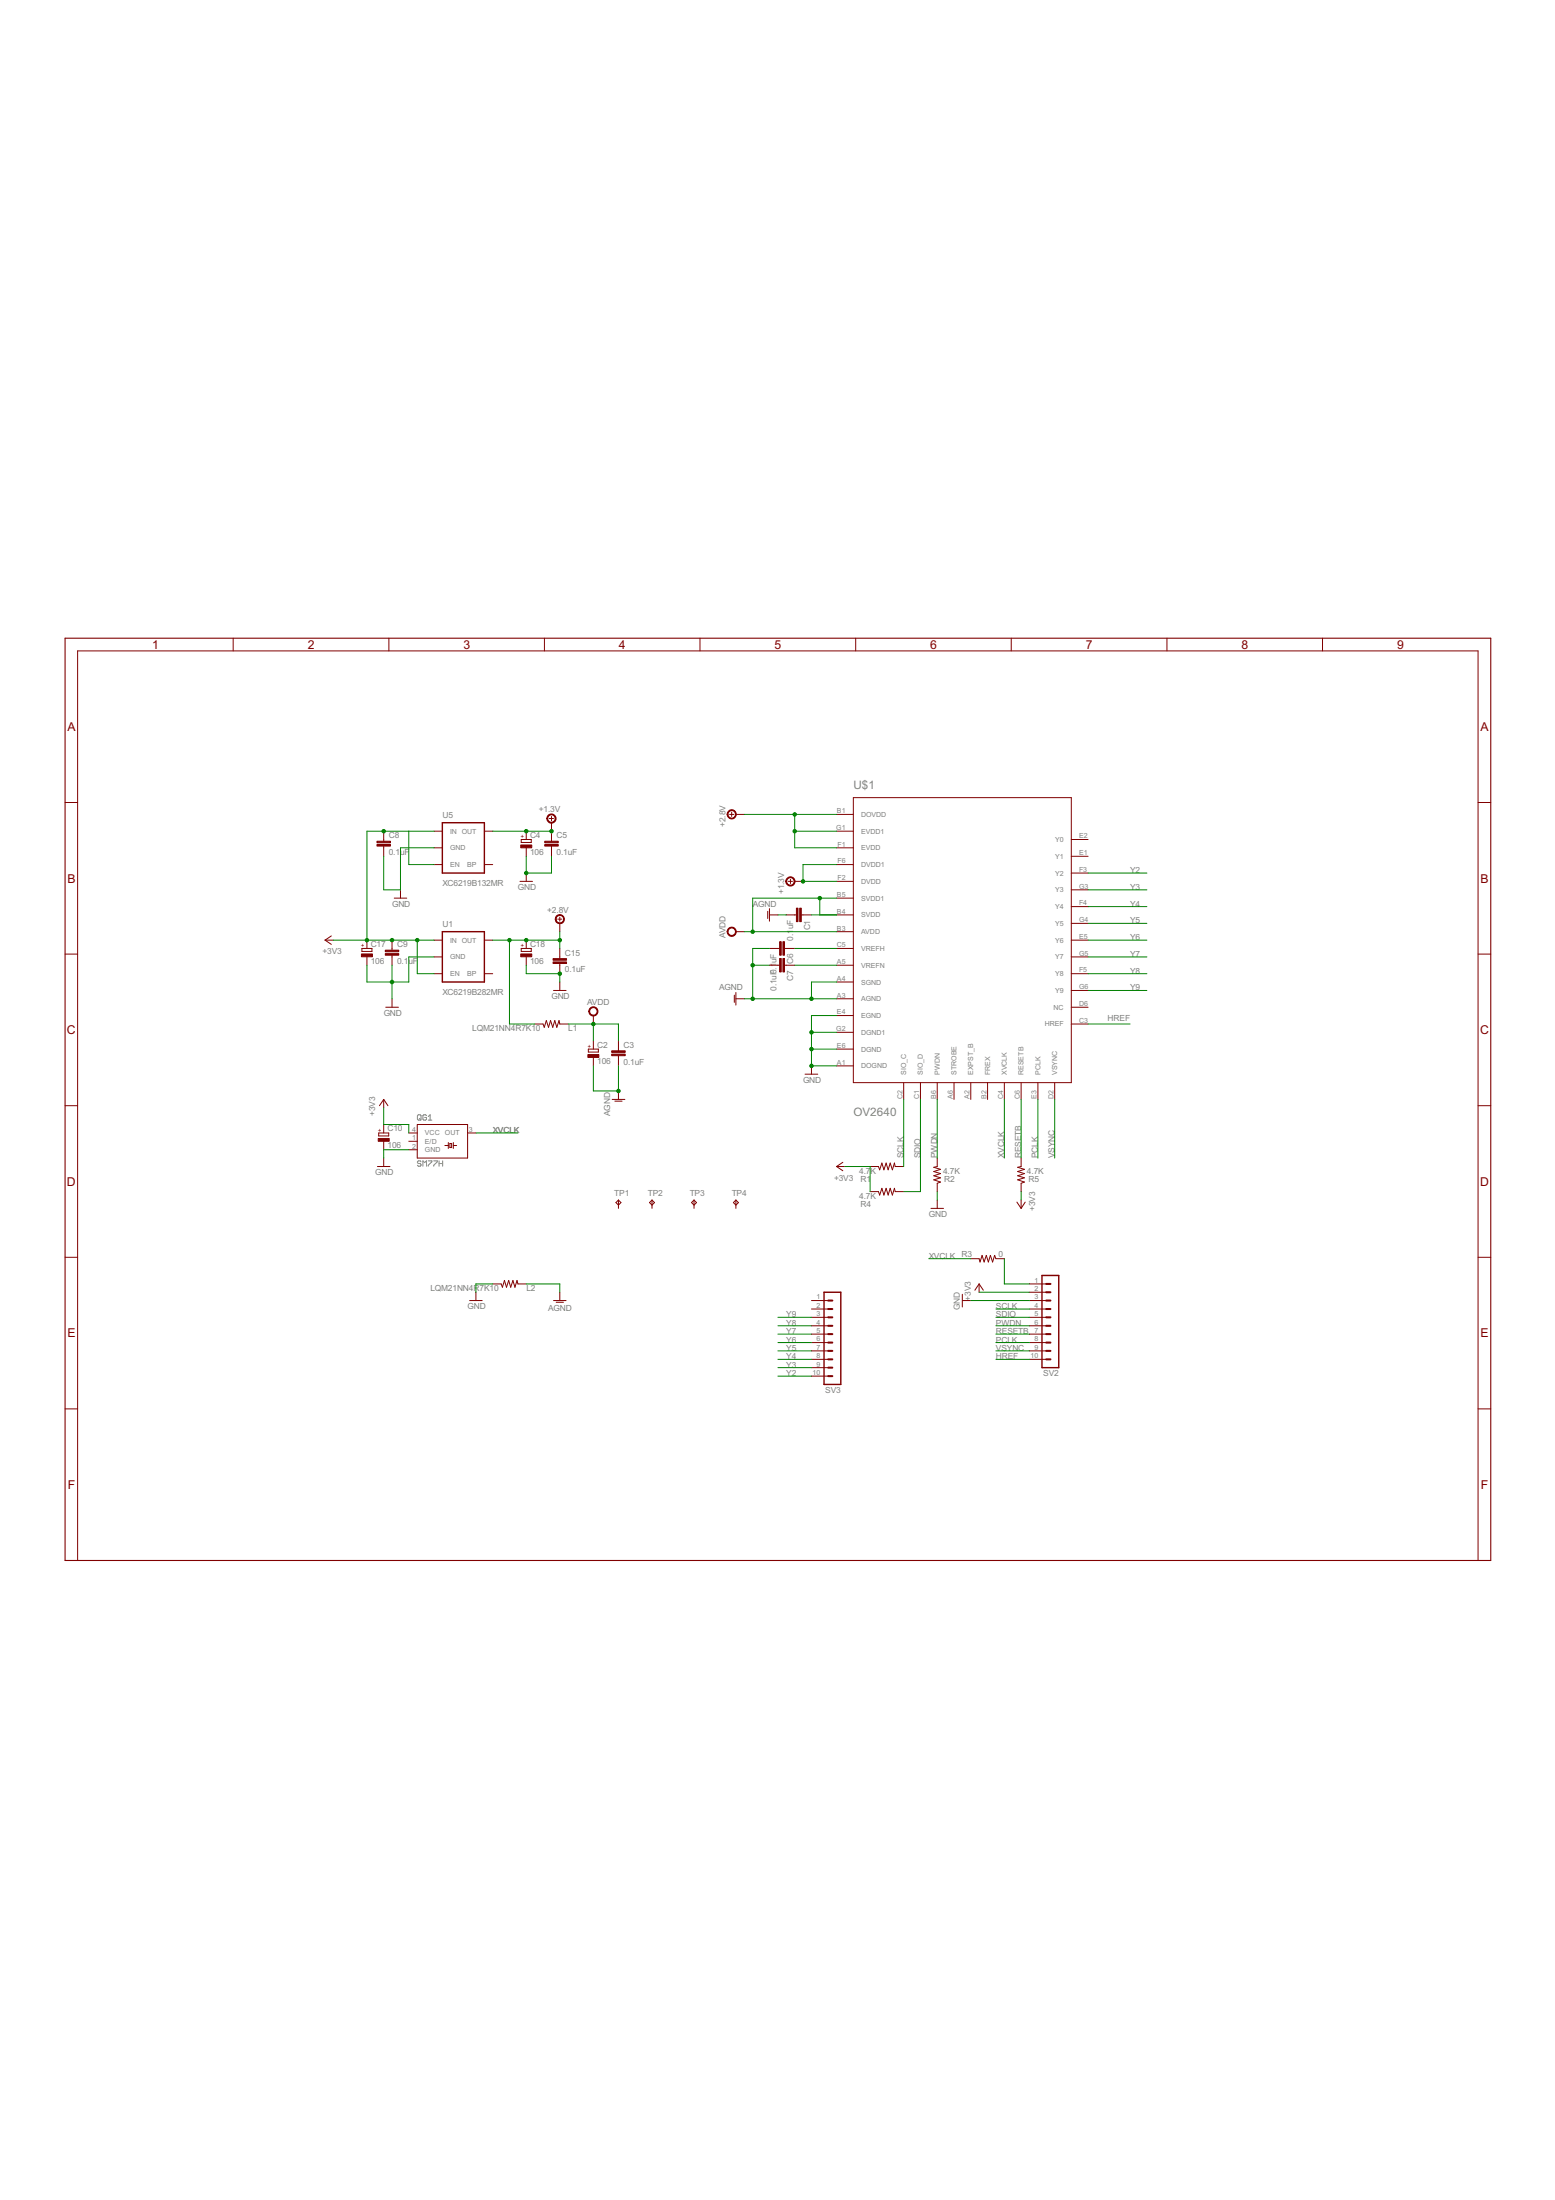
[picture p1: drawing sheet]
<svg xmlns="http://www.w3.org/2000/svg" width="210mm" height="297mm" viewBox="0 0 210 297" stroke-linecap="round" stroke-linejoin="round" font-family="sans-serif">
<path d="M56.3 150.6l.2-.1h.2l.1 .1v.5l-.1 .1h-.2l-.2-.1zM56.6 151l.2 .2M56.8 156.9l-.1-.2h-.2l-.2 .2 .2 .2h.2l.1 .1-.1 .3h-.2l-.2-.2M57.1 157.5v-.8l.2 .3 .3-.3v.8M57.6 150.6l-.2-.1-.3 .1v.5l.1 .1h.2l.2-.1v-.2h-.3M57.8 156.7h.5v.2l-.5 .4v.2M57.8 151.2h.5M57.8 150.7l.3-.2v.7M58.5 156.7h.5v.2l-.5 .4v.2M59.3 157.1h.5M59.3 156.7v.8M59.8 156.7v.8" fill="none" stroke="#808080" stroke-width=".13"/>
<g fill="none" stroke="#800000" stroke-width=".13">
<path d="M31.5 86.2v1.7M52.5 86.2v1.7M73.5 86.2v1.7M94.5 86.2v1.7M115.5 86.2v1.7M136.5 86.2v1.7M157.5 86.2v1.7M178.5 86.2v1.7M8.8 108.4h1.7M51.8 112.2v1.4M51.8 114.3v1.3M58.6 114.5h1.1"/>
<path d="M58.6 116.7h1.1M58.6 112.2h1.1M65.4 116.7h1.1M65.4 112.2h1.1M70.2 119h1.7M70.4 113.3h1.3v.4h-1.3zM71 112.2v1.1M71 114.5v1.1M71 117.9v1.1M74.1 110.5h.6M74.4 110.2v.6M74.4 111.1v2.5"/>
<path d="M74.4 114.3v1.3M98.5 110h.6M98.8 109.7v.5M99.3 110h1.2M106.4 119h.6M106.7 118.7v.6M107.3 119h1.1M112.9 110h2.3M112.9 114.5h2.3M112.9 119h2.3M112.9 116.7h2.3M112.9 112.2h2.3"/>
<path d="M115.2 107.7h29.4v38.5h-29.4zM144.6 115.6h2.3M144.6 113.3h2.3M144.6 117.9h2.3M199.5 108.4h1.7M8.8 128.8h1.7M43.9 126.9h1.1M43.9 126.9l.8 .6M44.7 126.4l-.8 .5M48.9 128.1h1.3v.4h-1.3zM49.5 126.9v1.2M49.5 129.2v1.1"/>
<path d="M52.1 136h1.7M52.9 126.9v1.4M52.9 129v1.3M52.9 134.9v1.1M53.2 121.3h1.7M54.1 120.1v1.2M58.6 126.9h1.1M58.6 131.5h1.1M58.6 129.2h1.1M65.4 126.9h1.1M65.4 131.5h1.1M70.4 128.1h1.3v.4h-1.3z"/>
<path d="M71 126.9v1.2M71 129.2v1.1M72.2 138.3h1.1l.2 .4 .2-.9 .3 .9 .3-.9 .3 .9 .3-.9 .3 .9 .3-.9 .1 .5h1.1M74.7 133.7h1.7M75.3 124.1h.5M75.6 123.8v.6M75.6 124.7v1.1M75.6 128.1v1.3M75.6 130.1v1.4M75.6 132.6v1.1M80.1 137.1v1.2M99.1 134.4v.9"/>
<path d="M99.3 134.9h1.2M99.3 125.8h1.2M99.3 134v1.7M103.6 123v1M103.9 128.1h1.3M103.9 130.3h1.3M103.9 123.5h1.1M103.9 122.7v1.7M105.9 128.1h1.4M105.9 130.3h1.4M106.1 123.5h1.4M108.2 123.5h1.3"/>
<path d="M112.9 128.1h2.3M112.9 134.9h2.3M112.9 132.6h2.3M112.9 130.3h2.3M112.9 125.8h2.3M112.9 123.5h2.3M112.9 121.3h2.3M112.9 137.1h2.3M112.9 139.4h2.3M144.6 138.3h2.3M144.6 136h2.3M144.6 133.7h2.3"/>
<path d="M144.6 126.9h2.3M144.6 122.4h2.3M144.6 131.5h2.3M144.6 120.1h2.3M144.6 124.7h2.3M144.6 129.2h2.3M199.5 128.8h1.7M8.8 149.3h1.7M50.9 157.5h1.7M51.1 153h1.4v.4h-1.4zM51.8 148.4l.6 .9M51.8 148.4l-.6 .9"/>
<path d="M51.8 148.4v1.2M51.8 151.8v1.2M51.8 154.1v1.1M51.8 156.4v1.1M55.2 154.1h1.1M55.2 153h1.1M55.2 155.2h1.1M56.3 151.8h6.8v4.6h-6.8zM60 154.7h.5M60.5 154.3v.8M60.7 154.4h.3v.5h-.3zM61.2 154.7h.4"/>
<path d="M61.2 154.3v.8M63.1 153h1.1M79.4 141.6h1.4v.4h-1.4zM80.1 140.5v1.1M80.1 142.8v1.1M82.6 148.4h1.7M83 148.7h1M83.5 140.5v1.4M83.5 142.6v1.3M83.5 147.3v1.1M108.7 145h1.7M109.5 143.9v1.1"/>
<path d="M112.9 143.9h2.3M112.9 141.6h2.3M112.9 157.5h1.1M112.9 157.5l.9 .6M113.8 156.9l-.9 .6M117.5 157.5h1.1l.1 .4 .3-.9 .3 .9 .3-.9 .3 .9 .3-.9 .3 .9 .2-.9 .1 .5h1.2M122 146.2v2.2M124.2 146.2v2.2M126.5 146.2v2.2M126.5 156.4v1.1l-.5 .1 1 .3-1 .3 1 .3-1 .2 1 .3-1 .3 1 .3-.5 .2v1.1M128.8 146.2v2.2M131 146.2v2.2"/>
<path d="M133.3 146.2v2.2M135.6 146.2v2.2M137.8 146.2v2.2M137.8 156.4v1.1l-.4 .1 .9 .3-.9 .3 .9 .3-.9 .2 .9 .3-.9 .3 .9 .3-.5 .2v1.1M140.1 146.2v2.2M142.4 146.2v2.2M199.5 149.3h1.7M8.8 169.8h1.7M63.4 175.6h1.7M64.2 174.5v1.1M66.5 173.4h1.1l.2 .4 .3-.9 .3 .9 .3-.9 .2 .9 .3-.9 .3 .9 .3-.9 .1 .5h1.1M74.7 175.6h1.7"/>
<path d="M75.1 175.8h1M75.6 174.5v1.1M83.1 162.4l.4-.4 .3 .4-.3 .3zM83.5 162v1.2M88 162l.3 .4-.3 .3-.3-.3zM88 162v1.2M93.7 162l.3 .4-.3 .3-.4-.3zM93.7 162v1.2M99 162.4l.3-.4 .4 .4-.4 .3zM99.3 162v1.2M109.5 175.6h2.3M109.5 176.7h2.3"/>
<path d="M109.5 177.9h2.3M109.5 179h2.3M117.5 160.9h1.1l.1 .5 .3-1 .3 1 .3-1 .3 1 .3-1 .3 1 .2-1 .1 .5h1.2M125.7 163.2h1.7M126.5 162v1.2M129.9 175.6h1.1M129.9 174.8v1.7M131 169.9h1.2l.1 .5 .3-.9 .2 .9 .3-.9 .3 .9 .3-.9 .3 .9 .3-.9 .1 .4h1.2M132.2 173.4l.5 .8M132.2 173.4l-.6 .8M132.2 173.4v1.1M137.3 162.3l.5 .9"/>
<path d="M137.8 162v1.2M138.4 162.3l-.6 .9M139 173.4h2.2M139 175.6h2.2M139 174.5h2.2M139 176.7h2.2M139 177.9h2.2M139 179h2.2M199.5 169.8h1.7M8.8 190.2h1.7M109.5 180.1h2.3M109.5 181.3h2.3"/>
<path d="M109.5 182.4h2.3M109.5 183.5h2.3M109.5 184.7h2.3M109.5 185.8h2.3M139 180.1h2.2M139 181.3h2.2M139 182.4h2.2M139 183.5h2.2M199.5 190.2h1.7M10.5 210.7v-122.8h189v122.8"/>
</g>
<g fill="#800000" stroke="#800000" stroke-width=".13">
<path d="M74.7 129.9h1.8v.2h-1.8z"/>
<path d="M74.7 129.4h1.8v.2h-1.8z"/>
<path d="M48.8 128.8h1.5v.4h-1.5z"/>
<path d="M70.3 128.8h1.5v.4h-1.5z"/>
<path d="M107.5 122.6h.2v1.8h-.2z"/>
<path d="M107.9 122.6h.3v1.8h-.3z"/>
<path d="M79.4 142.4h1.4v.4h-1.4z"/>
<path d="M82.6 142.3h1.8v.2h-1.8z"/>
<path d="M82.6 141.9h1.8v.2h-1.8z"/>
<path d="M70.3 114.1h1.5v.4h-1.5z"/>
<path d="M73.5 114h1.9v.2h-1.9z"/>
<path d="M73.5 113.6h1.9v.2h-1.9z"/>
<path d="M105.2 127.1h.3v1.9h-.3z"/>
<path d="M105.7 127.1h.2v1.9h-.2z"/>
<path d="M105.2 129.4h.3v1.8h-.3z"/>
<path d="M105.7 129.4h.2v1.8h-.2z"/>
<path d="M50.9 114h1.8v.2h-1.8z"/>
<path d="M50.9 113.6h1.8v.2h-1.8z"/>
<path d="M52 128.8h1.8v.2h-1.8z"/>
<path d="M52 128.3h1.8v.2h-1.8z"/>
<path d="M51.1 153.7h1.4v.4h-1.4z"/>
</g>
<path d="M8.8 86.2h192.4v124.5h-192.4z" fill="none" stroke="#800000" stroke-width=".15"/>
<g fill="#800000" stroke="#800000" stroke-width=".13">
<path d="M106.2 118.6a.63 .63 0 0 1 1 .1 .63 .63 0 0 1-.4 .9 .63 .63 0 0 1-.7-.6h.1a.51 .51 0 0 1 .7-.4 .51 .51 0 0 1 .1 .8 .51 .51 0 0 1-.8-.2v-.2h-.1z" fill-rule="evenodd"/>
<path d="M79.6 136.1a.62 .62 0 0 1 1 .1 .62 .62 0 0 1-.3 .9 .62 .62 0 0 1-.8-.6h.1a.51 .51 0 0 1 .7-.4 .51 .51 0 0 1 .2 .8 .51 .51 0 0 1-.9-.2v-.2h-.1z" fill-rule="evenodd"/>
<path d="M98.3 125.4a.62 .62 0 0 1 1 .1 .62 .62 0 0 1-.4 .9 .62 .62 0 0 1-.8-.6h.2a.51 .51 0 0 1 .7-.5 .51 .51 0 0 1 .1 .8 .51 .51 0 0 1-.8-.1v-.2h-.2z" fill-rule="evenodd"/>
<path d="M75.1 123.7a.62 .62 0 0 1 1 0 .62 .62 0 0 1-.3 1 .62 .62 0 0 1-.8-.6h.1a.51 .51 0 0 1 .7-.5 .51 .51 0 0 1 .1 .8 .51 .51 0 0 1-.8-.1v-.2h-.1z" fill-rule="evenodd"/>
<path d="M98.3 109.5a.62 .62 0 0 1 1 .1 .62 .62 0 0 1-.4 1 .62 .62 0 0 1-.8-.6h.2a.51 .51 0 0 1 .6-.6 .51 .51 0 0 1 .2 .9 .51 .51 0 0 1-.8-.2v-.1h-.2z" fill-rule="evenodd"/>
<path d="M74 110.1a.63 .63 0 0 1 1 .1 .63 .63 0 0 1-.4 .9 .63 .63 0 0 1-.8-.6h.1a.51 .51 0 0 1 .8-.4 .51 .51 0 0 1 .1 .8 .51 .51 0 0 1-.8-.2l-.1-.2h-.1z" fill-rule="evenodd"/>
</g>
<path d="M59.7 111.1h5.7v6.8h-5.7zM59.7 125.8h5.7v6.8h-5.7zM111.2 174.5h2.3v12.4h-2.3zM140.7 172.2h2.2v12.5h-2.2z" fill="none" stroke="#800000" stroke-width=".19"/>
<g fill="none" stroke="#800000" stroke-width=".28">
<path d="M111.8 175.6h.6M111.8 177.9h.6M111.8 176.7h.6M111.8 179h.6M141.2 175.6h.6M141.2 174.5h.6M141.2 173.4h.6M141.2 177.9h.6M141.2 176.7h.6M141.2 179h.6M111.8 181.3h.6M111.8 180.1h.6"/>
<path d="M111.8 183.5h.6M111.8 182.4h.6M111.8 185.8h.6M111.8 184.7h.6M141.2 181.3h.6M141.2 180.1h.6M141.2 183.5h.6M141.2 182.4h.6"/>
</g>
<g fill="none" stroke="#008000" stroke-width=".13">
<path d="M55.2 112.2v4.5h3.4M58.6 112.2h-9.1v14.7M58.6 114.5h-4.5v5.6h-2.3v-4.5M66.5 112.2h7.9M71 115.6v2.3h3.4v-2.3M100.5 110h12.4M107.3 110v4.5h5.6M107.3 112.2h5.6M112.9 116.7h-4.5v2.3h4.5M146.9 117.9h7.9M45 126.9h13.6M52.9 130.3v4.6"/>
<path d="M56.3 126.9v4.6h2.3M58.6 129.2h-3.4v3.4h-5.7v-2.3M66.5 126.9h9.1M68.8 126.9v11.4h3.4M71 130.3v1.2h4.6v1.1M75.6 125.8v2.3M76.7 138.3h6.8v2.2M80.1 138.3v2.2M100.5 134.9h12.4M100.5 125.8h12.4M101.6 130.3h2.3M103.9 128.1h-2.3v6.8"/>
<path d="M105 123.5h1.1M107.3 128.1h5.6M107.3 130.3h5.6M109.5 139.4h3.4M109.5 123.5h3.4M110.7 121.3v2.2M112.9 132.6h-3.4v2.3M112.9 137.1h-3.4v6.8h3.4M112.9 121.3h-11.3v4.5M146.9 129.2h7.9M146.9 131.5h7.9M146.9 120.1h7.9"/>
<path d="M146.9 138.3h5.6M146.9 126.9h7.9M146.9 122.4h7.9M146.9 124.7h7.9M146.9 133.7h7.9M51.8 149.6v2.2h3.4v1.2M55.2 155.2h-3.4v1.2M64.2 153h5.7M80.1 143.9v3.4h3.4v-3.4M109.5 141.6h3.4M114 157.5h3.5v3.4M122 148.4v9.1"/>
<path d="M124.2 148.4v12.5h-2.2M126.5 148.4v8M135.6 148.4v8M137.8 148.4v8M140.1 148.4v8M142.4 148.4v8M66.5 173.4h-2.3v1.1M71 173.4h4.6v1.1M105 179h4.5M105 177.9h4.5M125.4 169.9h5.6M126.5 160.9v1.1"/>
<path d="M131 175.6h8M132.2 174.5h6.8M134.4 179h4.6M134.4 177.9h4.6M134.4 176.7h4.6M135.6 169.9v3.5h3.4M137.8 160.9v1.1M105 185.8h4.5M105 184.7h4.5M105 183.5h4.5M105 182.4h4.5M105 181.3h4.5"/>
<path d="M105 180.1h4.5M134.4 183.5h4.6M134.4 182.4h4.6M134.4 181.3h4.6M134.4 180.1h4.6"/>
</g>
<g fill="#008000" stroke="#008000" stroke-width=".13">
<circle cx="52.9" cy="132.6" r=".23"/>
<circle cx="75.6" cy="131.5" r=".23"/>
<circle cx="109.5" cy="141.6" r=".23"/>
<circle cx="109.5" cy="139.4" r=".23"/>
<circle cx="109.5" cy="143.9" r=".23"/>
<circle cx="71" cy="117.9" r=".23"/>
<circle cx="109.5" cy="134.9" r=".23"/>
<circle cx="101.6" cy="134.9" r=".23"/>
<circle cx="101.6" cy="130.3" r=".23"/>
<circle cx="83.5" cy="147.3" r=".23"/>
<circle cx="108.4" cy="119" r=".23"/>
<circle cx="74.4" cy="112.2" r=".23"/>
<circle cx="71" cy="112.2" r=".23"/>
<circle cx="80.1" cy="138.3" r=".23"/>
<circle cx="110.7" cy="121.3" r=".23"/>
<circle cx="101.6" cy="125.8" r=".23"/>
<circle cx="49.5" cy="126.9" r=".23"/>
<circle cx="56.3" cy="126.9" r=".23"/>
<circle cx="51.8" cy="112.2" r=".23"/>
<circle cx="52.9" cy="126.9" r=".23"/>
<circle cx="71" cy="126.9" r=".23"/>
<circle cx="75.6" cy="126.9" r=".23"/>
<circle cx="68.8" cy="126.9" r=".23"/>
<circle cx="107.3" cy="110" r=".23"/>
<circle cx="107.3" cy="112.2" r=".23"/>
</g>
<g font-size="1.8" fill="#800000">
<text x="20.5" y="87.6">1</text>
<text x="41.5" y="87.6">2</text>
<text x="62.5" y="87.6">3</text>
<text x="83.5" y="87.6">4</text>
<text x="104.6" y="87.6">5</text>
<text x="125.6" y="87.6">6</text>
<text x="146.6" y="87.6">7</text>
<text x="167.6" y="87.6">8</text>
<text x="188.6" y="87.6">9</text>
<text x="9.1" y="98.7">A</text>
<text x="199.8" y="98.7">A</text>
<text x="9.1" y="119.2">B</text>
<text x="199.8" y="119.2">B</text>
<text x="9" y="139.6">C</text>
<text x="199.8" y="139.6">C</text>
<text x="9" y="160.1">D</text>
<text x="199.8" y="160.1">D</text>
<text x="9.1" y="180.6">E</text>
<text x="199.8" y="180.6">E</text>
<text x="9.1" y="201">F</text>
<text x="199.9" y="201">F</text>
</g>
<g font-size="1.8" fill="#808080">
<text x="115.2" y="106.6">U$1</text>
<text x="115.2" y="150.7">OV2640</text>
</g>
<g font-size="1.3" fill="#808080">
<text x="52.5" y="113.2">C8</text>
<text x="59.7" y="110.4">U5</text>
<text x="71.5" y="113.1">C4</text>
<text x="72.7" y="109.7">+1.3V</text>
<text x="75.1" y="113.2">C5</text>
<text x="97.9" y="111.6" transform="rotate(-90 97.9 111.6)">+2.8V</text>
<text x="52.5" y="115.4">0.1uF</text>
<text x="59.7" y="119.6">XC6219B132MR</text>
<text x="71.5" y="115.4">106</text>
<text x="75.1" y="115.4">0.1uF</text>
<text x="152.5" y="117.9">Y2</text>
<text x="52.9" y="122.4">GND</text>
<text x="59.7" y="125.1">U1</text>
<text x="69.9" y="120.1">GND</text>
<text x="73.9" y="123.3">+2.8V</text>
<text x="101.6" y="122.4">AGND</text>
<text x="105.8" y="120.7" transform="rotate(-90 105.8 120.7)">+1.3V</text>
<text x="107.1" y="125.5" transform="rotate(-90 107.1 125.5)">uF</text>
<text x="109.3" y="125.6" transform="rotate(-90 109.3 125.6)">C1</text>
<text x="152.5" y="120.1">Y3</text>
<text x="152.5" y="122.4">Y4</text>
<text x="152.5" y="124.7">Y5</text>
<text x="43.5" y="128.8">+3V3</text>
<text x="50" y="130.1">106</text>
<text x="50" y="127.8">C17</text>
<text x="53.6" y="130.2">0.1uF</text>
<text x="53.6" y="127.9">C9</text>
<text x="71.5" y="130.1">106</text>
<text x="71.5" y="127.8">C18</text>
<text x="76.2" y="131.3">0.1uF</text>
<text x="76.2" y="129">C15</text>
<text x="97.9" y="126.6" transform="rotate(-90 97.9 126.6)">AVDD</text>
<text x="107.1" y="127" transform="rotate(-90 107.1 127)">0.1</text>
<text x="152.5" y="126.9">Y6</text>
<text x="152.5" y="129.2">Y7</text>
<text x="152.5" y="131.5">Y8</text>
<text x="51.8" y="137.1">GND</text>
<text x="59.7" y="134.3">XC6219B282MR</text>
<text x="74.4" y="134.9">GND</text>
<text x="79.2" y="135.7">AVDD</text>
<text x="97.1" y="133.7">AGND</text>
<text x="104.8" y="133.8" transform="rotate(-90 104.8 133.8)">0.1uF0.1uF</text>
<text x="107.1" y="132.4" transform="rotate(-90 107.1 132.4)">C7 C6</text>
<text x="149.5" y="137.9">HREF</text>
<text x="152.5" y="133.7">Y9</text>
<text x="63.8" y="139.3">LQM21NN4R7K10</text>
<text x="76.7" y="139.3">L1</text>
<text x="80.6" y="143.7">106</text>
<text x="80.6" y="141.4">C2</text>
<text x="84.2" y="143.7">0.1uF</text>
<text x="84.2" y="141.5">C3</text>
<text x="108.4" y="146.2">GND</text>
<text x="50.7" y="150.7" transform="rotate(-90 50.7 150.7)">+3V3</text>
<text x="52.3" y="155">106</text>
<text x="52.3" y="152.8">C10</text>
<text x="66.5" y="153">XVCLK</text>
<text x="82.4" y="150.7" transform="rotate(-90 82.4 150.7)">AGND</text>
<text x="50.7" y="158.6">GND</text>
<text x="82.9" y="161.5">TP1</text>
<text x="87.5" y="161.5">TP2</text>
<text x="93.1" y="161.5">TP3</text>
<text x="98.8" y="161.5">TP4</text>
<text x="112.6" y="159.4">+3V3</text>
<text x="116" y="158.5">4.7</text>
<text x="116" y="161.9">4.7K</text>
<text x="116.1" y="159.6">R1</text>
<text x="117.5" y="158.5">K</text>
<text x="122" y="156.4" transform="rotate(-90 122 156.4)">SCLK</text>
<text x="124.2" y="156.4" transform="rotate(-90 124.2 156.4)">SDIO</text>
<text x="126.5" y="156.4" transform="rotate(-90 126.5 156.4)">PWDN</text>
<text x="127.3" y="158.5">4.7K</text>
<text x="127.5" y="159.6">R2</text>
<text x="135.6" y="156.4" transform="rotate(-90 135.6 156.4)">XVCLK</text>
<text x="137.8" y="156.4" transform="rotate(-90 137.8 156.4)">RESETB</text>
<text x="138.6" y="158.5">4.7K</text>
<text x="138.8" y="159.5">R5</text>
<text x="140.1" y="156.4" transform="rotate(-90 140.1 156.4)">PCLK</text>
<text x="142.4" y="156.4" transform="rotate(-90 142.4 156.4)">VSYNC</text>
<text x="116.1" y="163">R4</text>
<text x="125.4" y="164.3">GND</text>
<text x="139.7" y="163.5" transform="rotate(-90 139.7 163.5)">+3V3</text>
<text x="125.4" y="169.9">XVCLK R3</text>
<text x="134.8" y="169.7">0</text>
<text x="58.1" y="174.4">LQM21NN4R7K10</text>
<text x="63.1" y="176.7">GND</text>
<text x="71.1" y="174.3">L2</text>
<text x="74" y="177">AGND</text>
<text x="106.1" y="179">Y8</text>
<text x="106.1" y="177.9">Y9</text>
<text x="129.6" y="176.9" transform="rotate(-90 129.6 176.9)">GND</text>
<text x="131" y="175.6" transform="rotate(-90 131 175.6)">+3V3</text>
<text x="134.4" y="176.7">SCLK</text>
<text x="134.4" y="177.9">SDIO</text>
<text x="134.4" y="179">PWDN</text>
<text x="106.1" y="185.8">Y2</text>
<text x="106.1" y="184.7">Y3</text>
<text x="106.1" y="183.5">Y4</text>
<text x="106.1" y="182.4">Y5</text>
<text x="106.1" y="181.3">Y6</text>
<text x="106.1" y="180.1">Y7</text>
<text x="134.4" y="183.5">HREF</text>
<text x="134.4" y="181.3">PCLK</text>
<text x="134.4" y="182.4">VSYNC</text>
<text x="134.4" y="180.1">RESETB</text>
<text x="140.8" y="185.8">SV2</text>
<text x="111.4" y="188.1">SV3</text>
</g>
<g font-size="1.1" fill="#808080">
<text x="60.8" y="112.6">IN OUT</text>
<text x="112.9" y="112.1">G1</text>
<text x="113" y="109.8">B1</text>
<text x="116.2" y="110.3">DOVDD</text>
<text x="116.2" y="112.6">EVDD1</text>
<text x="142.4" y="113.7">Y0</text>
<text x="145.7" y="113.2">E2</text>
<text x="60.8" y="114.8">GND</text>
<text x="60.8" y="117.1">EN</text>
<text x="63.1" y="117.1">BP</text>
<text x="113" y="114.3">F1</text>
<text x="113" y="118.8">F2</text>
<text x="113" y="116.6">F6</text>
<text x="116.2" y="114.8">EVDD</text>
<text x="116.2" y="119.3">DVDD</text>
<text x="116.2" y="117.1">DVDD1</text>
<text x="142.4" y="115.9">Y1</text>
<text x="142.4" y="118.2">Y2</text>
<text x="145.7" y="115.5">E1</text>
<text x="145.7" y="117.7">F3</text>
<text x="145.7" y="120">G3</text>
<text x="113" y="125.6">B3</text>
<text x="113" y="123.4">B4</text>
<text x="113" y="121.1">B5</text>
<text x="116.2" y="123.9">SVDD</text>
<text x="116.2" y="121.6">SVDD1</text>
<text x="142.4" y="122.7">Y4</text>
<text x="142.4" y="120.5">Y3</text>
<text x="142.4" y="125">Y5</text>
<text x="145.7" y="122.2">F4</text>
<text x="145.7" y="124.5">G4</text>
<text x="60.8" y="127.3">IN OUT</text>
<text x="60.8" y="129.5">GND</text>
<text x="60.8" y="131.8">EN</text>
<text x="63.1" y="131.8">BP</text>
<text x="112.9" y="127.9">C5</text>
<text x="113" y="130.2">A5</text>
<text x="116.2" y="130.7">VREFN</text>
<text x="116.2" y="126.1">AVDD</text>
<text x="116.2" y="128.4">VREFH</text>
<text x="142.4" y="127.3">Y6</text>
<text x="142.4" y="131.8">Y8</text>
<text x="142.4" y="129.5">Y7</text>
<text x="145.7" y="126.8">E5</text>
<text x="145.7" y="131.3">F5</text>
<text x="145.7" y="129">G5</text>
<text x="113" y="134.7">A3</text>
<text x="113" y="132.4">A4</text>
<text x="113" y="137">E4</text>
<text x="116.2" y="135.2">AGND</text>
<text x="116.2" y="132.9">SGND</text>
<text x="116.2" y="137.5">EGND</text>
<text x="142.2" y="136.3">NC</text>
<text x="142.4" y="134.1">Y9</text>
<text x="145.7" y="135.8">D6</text>
<text x="145.7" y="133.6">G6</text>
<text x="112.9" y="139.2">G2</text>
<text x="113" y="143.8">A1</text>
<text x="113" y="141.5">E6</text>
<text x="116.2" y="142">DGND</text>
<text x="116.2" y="139.7">DGND1</text>
<text x="141" y="138.6">HREF</text>
<text x="145.7" y="138.1">C3</text>
<text x="116.2" y="144.3">DOGND</text>
<text x="121.8" y="148.4" transform="rotate(-90 121.8 148.4)">C2</text>
<text x="122.3" y="145.1" transform="rotate(-90 122.3 145.1)">SIO_C</text>
<text x="124.1" y="148.4" transform="rotate(-90 124.1 148.4)">C1</text>
<text x="124.6" y="145.1" transform="rotate(-90 124.6 145.1)">SIO_D</text>
<text x="126.3" y="148.4" transform="rotate(-90 126.3 148.4)">B6</text>
<text x="126.8" y="145.1" transform="rotate(-90 126.8 145.1)">PWDN</text>
<text x="128.6" y="148.4" transform="rotate(-90 128.6 148.4)">A6</text>
<text x="129.1" y="145.1" transform="rotate(-90 129.1 145.1)">STROBE</text>
<text x="130.9" y="148.4" transform="rotate(-90 130.9 148.4)">A2</text>
<text x="131.4" y="145.1" transform="rotate(-90 131.4 145.1)">EXPST_B</text>
<text x="133.1" y="148.4" transform="rotate(-90 133.1 148.4)">B2</text>
<text x="133.6" y="145.1" transform="rotate(-90 133.6 145.1)">FREX</text>
<text x="135.4" y="148.4" transform="rotate(-90 135.4 148.4)">C4</text>
<text x="135.9" y="145.1" transform="rotate(-90 135.9 145.1)">XVCLK</text>
<text x="137.7" y="148.4" transform="rotate(-90 137.7 148.4)">C6</text>
<text x="138.2" y="145.1" transform="rotate(-90 138.2 145.1)">RESETB</text>
<text x="139.9" y="148.4" transform="rotate(-90 139.9 148.4)">E3</text>
<text x="140.4" y="145.1" transform="rotate(-90 140.4 145.1)">PCLK</text>
<text x="142.2" y="148.4" transform="rotate(-90 142.2 148.4)">D2</text>
<text x="142.7" y="145.1" transform="rotate(-90 142.7 145.1)">VSYNC</text>
<text x="55.6" y="153.9">1</text>
<text x="55.6" y="152.8">4</text>
<text x="55.6" y="155.1">2</text>
<text x="57.4" y="154.4">E/D</text>
<text x="57.4" y="153.3">VCC OUT</text>
<text x="57.4" y="155.6">GND</text>
<text x="63.3" y="152.8">3</text>
<text x="139.7" y="173.2">1</text>
<text x="110.2" y="175.5">1</text>
<text x="110.2" y="176.6">2</text>
<text x="110.2" y="177.7">3</text>
<text x="110.2" y="178.8">4</text>
<text x="110.2" y="180">5</text>
<text x="139.7" y="174.3">2</text>
<text x="139.7" y="175.5">3</text>
<text x="139.7" y="176.6">4</text>
<text x="139.7" y="177.7">5</text>
<text x="139.7" y="178.8">6</text>
<text x="139.7" y="180">7</text>
<text x="109.7" y="185.6">10</text>
<text x="110.2" y="181.1">6</text>
<text x="110.2" y="182.2">7</text>
<text x="110.2" y="183.4">8</text>
<text x="110.2" y="184.5">9</text>
<text x="139.1" y="183.4">10</text>
<text x="139.7" y="181.1">8</text>
<text x="139.7" y="182.2">9</text>
</g>
<g font-size=".9" fill="#800000">
<text x="70.8" y="113.2" transform="rotate(-90 70.8 113.2)">+</text>
<text x="49.3" y="127.9" transform="rotate(-90 49.3 127.9)">+</text>
<text x="70.8" y="127.9" transform="rotate(-90 70.8 127.9)">+</text>
<text x="79.8" y="141.5" transform="rotate(-90 79.8 141.5)">+</text>
<text x="51.5" y="152.8" transform="rotate(-90 51.5 152.8)">+</text>
</g>
</svg>
